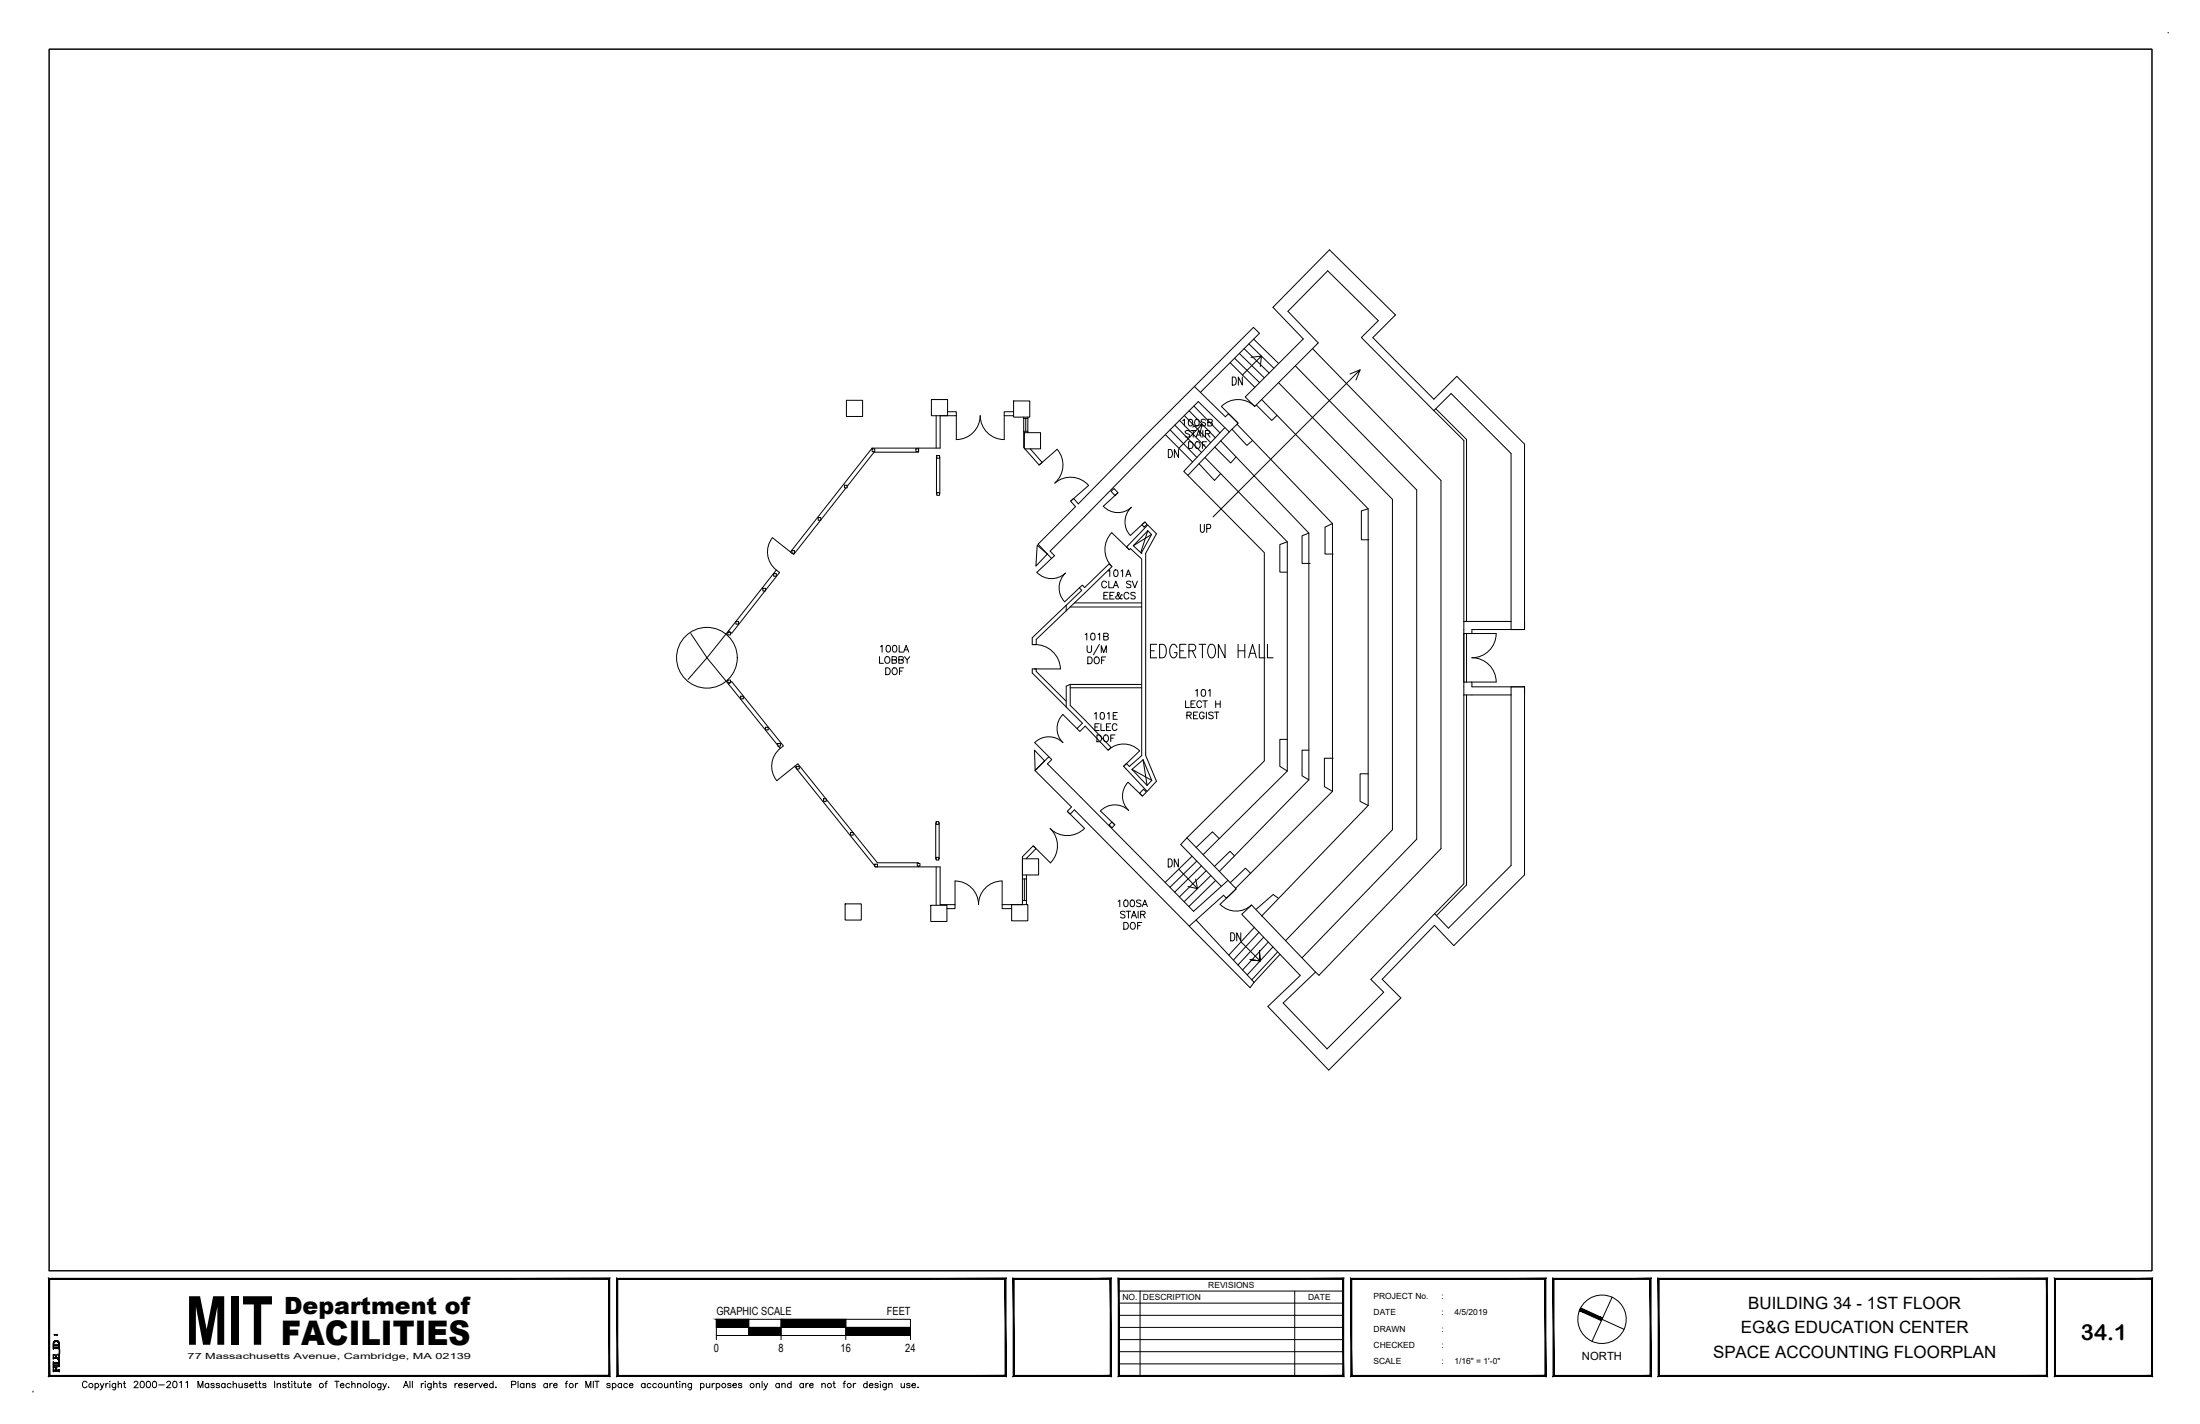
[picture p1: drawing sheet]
<svg xmlns="http://www.w3.org/2000/svg" width="432mm" height="279mm" viewBox="0 0 432 279" stroke-linecap="round" stroke-linejoin="round" font-family="sans-serif">
<!-- layer: A-MISC -->
<g fill="none" stroke="#000" stroke-width=".2">
<path d="M234.3 79.7l5.2 5.2M234.4 75.8l11.6-11.6 1.2 1.2-11.6 11.6M241.4 71.2l4.9 4.8M242.3 70.3l4.9 4.8M243.2 69.3l5 4.8M244.2 68.4l4.9 4.8M245.1 67.5l4.9 4.8M246.1 66.5l4.9 4.8M246.6 79.5l3 3 1-1M247.4 71.9l.2-2-3.7 3.7M247.6 69.9l-2.1 .2M247.6 78.4l20.9 21.4v58.2l-20.9 21.7"/>
<path d="M250.9 75.1l22.4 22.9v64.8l-21 21.8M254.2 71.8l23.9 24.3v68.5l-22.5 23.3M257.6 68.4l25.2 25.9v72.2l-23.9 24.9-.7-.7M266.1 74.6l.8-2-28.8 28.8M266.9 72.6l-1.9 .8M228.7 85.3l5.4 5.3M229.7 84.3l5.2 5.5M230.6 83.4l5.2 5.4M231.5 82.5l5.2 5.3M232.4 81.5l5.2 5.4M233.1 93.3l15.1 15.1v40.9l-15.2 15.1M233.4 80.6l5.1 5.3"/>
<path d="M234.1 83.8l1.9-.6-4.6 4.8M235.3 91l3.1 3.3 1.2-1.3M236 83.2l-.5 1.9M236.5 89.8l16.2 16.5v45l-16.6 16.4M238.4 87.7l3.1 3.1 1.1-1.1M239.6 86.5l17.3 18.1v48.4l-17.6 18M240.4 83.9l-8.1 8.6 .8 .8 8.2-8.6M241.8 84.2l2.9 3.2 1.1-.9M242.8 83.2l18.7 19.5v52.6l-19 19M268.5 99.8l-1.3 .4v5.7h1.5M281.4 80.5l5.9 5.9v35.5M281.8 80.2l6 6v35.7"/>
<path d="M225.3 104.2l-1.4 4.2M226 104.9l-3.6 2.2M252.7 106.3l-1.5 .5v5.5h1.5M256.9 104.6l-1.3 .5v5.4h1.5M261.5 102.7l-1.4 .7v5.3h1.6M287.3 124.3v9.5M287.3 136.3v37.1l-5.7 5.8M287.8 124.3v9.5M287.8 136.3v37.3l-5.9 6.1M222.2 151l3.9 2.1M224.4 149.1l.7 5M252.7 145.1h-1.5v5.3l1.5 .9"/>
<path d="M256.9 147.2h-1.3v5l1.3 .8M261.7 148.8h-1.8v5.5l1.6 1M268.5 151.8h-1.6v5.4l1.6 .8M231.4 170.5l3.6 3.9-1.8-.5M234.7 172.5l.3 1.9M234.9 168.9l-5.3 5.2M235.8 169.9l-5.2 5.1M236.7 170.9l-5.2 5.1M237.7 171.8l-5.3 5.1M238.6 172.8l-5.3 5.1M239.3 164.5l-1.3-1.3-3.2 3.1M241 172.7l-8-8.3-1.3 1.3 8 8.2"/>
<path d="M242.3 167.9l-.9-.9-3 3M245.4 171.3l-1-1-2.9 2.9M250.8 176.2l-.9-.7-3.3 2.9M234.8 180.5l11.3 12.2-.7 1.1-12-12M243.6 184.8l3.7 3.7-.1-1.9 .1 1.9M247.1 182.9l-5 5.5M247.3 188.5l-1.9-.2 1.9 .2M248 183.9l-5 5.4M248.9 184.8l-5 5.5M249.8 185.8l-5 5.5M250.8 186.8l-5.1 5.4M251.2 187.2l-5.1 5.6"/>
</g>
<!-- layer: A-TEXT -->
<g fill="none" stroke="#000" stroke-width=".2">
<path d="M225.8 127.7h.8M227 126.4h-1.2v2.7h1.2M227.6 126.4h.7a1.62 1.62 0 0 1 .4 2.3l-.4 .4h-.7zM231 127.1a.67 .67 0 0 0-.7-.7 .67 .67 0 0 0-.6 .7 1.75 1.75 0 0 0 .4 2 .78 .78 0 0 0 .9-1h-.5M231.6 127.7h.7M232.8 126.4h-1.2v2.7h1.2M233.4 127.7h.8a.65 .65 0 0 0 .5-.6 .65 .65 0 0 0-.5-.7h-.8v2.7M234 127.7l.7 1.4M235.3 126.4h1.4M236 126.4v2.7M237.4 126.5l.2-.1a1.16 1.16 0 0 1 1 1.7l-.1 .3a.66 .66 0 0 1-1.1 .5 1.97 1.97 0 0 1 0-2.4zM240.4 126.4v2.7l-1.3-2.7v2.7"/>
<path d="M243 127.7h1.3M243 126.4v2.7M244.3 126.4v2.7M245.1 129.1l.7-2.7 .8 2.7M245.4 128.2h.9M247.2 126.4v2.7h1.1M248.8 126.4v2.7h1.1"/>
</g>
<!-- layer: A-WALL -->
<path d="M183.9 89.7v7.2M184.4 89.7v7.2M209.3 118.8l-6.7 6.3v1.4h.8v-1l5.9-5.7M210.1 119.1h14M210.9 118.3h13.2M209.3 137.6l-5.9-5.9v-.5h-.8v.9l6.7 6.6M210.1 135h14M210.1 134.3h14M183.7 161.5v7M184.3 161.5v7" fill="none" stroke="#000" stroke-width=".2"/>
<!-- layer: A-WALL-CORE -->
<g fill="none" stroke="#000" stroke-width=".2">
<path d="M166.1 78.5h3.2v3.2h-3.2zM182.8 78.4h3.2v3.2h-3.2zM198.9 78.7h3.2v3.1h-3.2zM165.7 95.2h.6v.5h-.6zM166 95.7l-4.9 6.3M166.3 95.4l5.2-6.7h8.8v-.8h-9.1l-16.1 20.4 .3 .2M171.2 88.1h.5v.5h-.5zM179.8 88.1h.5v.5h-.5zM183.7 81.6v6.3M183.9 96.7h.5v.5h-.5zM183.9 89.4h.5v.5h-.5zM186 80.8h1.7v.8h-3.2v6.3h-4.2"/>
<path d="M198.9 80.8h-1.8v.8h1.8M200.9 81.8v6l.2 .1M201.1 84.9h3.1v3.2h-3.1zM201.2 88.1l2.8 3.1 .5-.5-2.3-2.6M201.7 81.8v3.1M210.1 98.3l.6-.5 .9 1.1 22.8-23.1 6.1 6 .6-.6 1.9 1.8-1.7 1.7-6.1-5.9-29.1 29.3 .9 .9-.6 .6-2.7-2.8 7.4-7.4zM218.1 96.4l.6-.5 .7 .8-.6 .5zM149.7 115.4h.6v.6h-.6zM150.1 116l-6.5 8.3-.2-.2M150.3 115.8l2.7-3.5-.6-.5-9.4 12 .3 .3M151.8 112.5h.6v.6h-.6zM155.4 108h.5v.6h-.5z"/>
<path d="M160.6 101.6h.5v.5h-.5zM161.1 102.1l-5.3 6.7-.3-.2M203.6 107l2 1.7-2.3 2.4zM211.9 115.4l.5-.6 .5 .5 4.8-4.7 .5 .6-8.9 8.6v-1l3-3zM224.1 102.9l.6-.5 .4 .5-.5 .5zM225.3 103l1.7 1.7-2.1 3.9v39.6l2.1 5.1-1.9 2-4.6-4.9 .6-.6 .6 .6 2.4-2.1v-38.6l-2.2-2.1-.2 .3-.6-.6zM225.3 104.1l.7 .8-1.9 3.5v.2l-1.7-1.5zM142.8 133.4h.6v.6h-.6zM142.8 124.1h.6v.5h-.6zM143.3 134l-.3 .2 9.6 12M143.4 133.9l.2-.2 10.2 12.7-.7 .4-.3-.4M144.4 121.9h.6v.6h-.6z"/>
<path d="M145.4 136.6h.5v.5h-.5zM209.3 134.6l.8-.3v4.1l8 8.3-.6 .5-4.5-4.7-1.1 1-.5-.5 1-1.1-3.1-3.2zM296.6 121.9v-32.9l-11.8-11.8-3.4 3.4-14.2-14.4 3.3-3.3-9.9-9.8-7.8 8 5.9 6.2-12.4 12.4-1.9-1.8 11.4-11.4-6-6.2 11.1-11.3 13 12.8-4.5 4.4 12 12.1 4.5-4.5 13.3 13.3v36.4M296.6 121.9v1.6h2.6M296.6 121.9h-9.3v2.4h1.6v-.8h10.3M299.2 134.8v36.9l-13.9 13.8-3.7-3.9-10.3 10.5 3.6 3.7-14.1 14.2-12-12.5 6.4-6.1-11.5-12 2-1.8 12.5 13.1-6.3 6.1 8.6 9 11.1-11.1-2.5-2.5 12.5-12.9 2.7 2.8 12.3-12.3v-33.5M299.2 134.8h-2.6v1.5M299.2 134.8h-10.3v-1h-1.6v2.5h9.3M150.3 142.7h.5v.5h-.5zM152.6 145.9h.6v.5h-.6zM156.4 150.8l-.4-.4 .6-.5 5.5 6.8M156.4 150.4h.5v.5h-.5z"/>
<path d="M156.4 150.9l15.3 19M161.6 156.7h.6v.5h-.6zM162.2 156.8l5.2 6.5M203 147.2l2 2.1-1.8 1.9zM203.2 151.2l2.7-2.7 .5 .5-.8 .9 28.7 28.9 6.7-6.1 1.6 1.7-1.9 1.8-.6-.5-6.7 6-22.5-22.8-.8 .8-.6-.5 .8-.9zM222.2 151l2.2-1.9 1.7 4-1 1zM224.4 154.8l.6 .6-.8 .8-.5-.5zM165.9 177.3h3.2v3.2h-3.2zM166.9 163.3h.6v.6h-.6zM167.5 163.4l4.7 5.9h8.1v.1M171.7 169.6h.5v.5h-.5zM180 169.4h.6v.5h-.6z"/>
<path d="M180.3 169.9v.2h-8.5M180.3 170.1h4.2v7.4h2.9v.8h-1.5M182.7 177.6h3.2v3.2h-3.2zM183.7 168.2h.6v.6h-.6zM183.7 161.2h.6v.5h-.6zM183.7 170.1v7.5M198.6 177.5h3.1v3.2h-3.1zM200.7 168.5h3.1v3.2h-3.1zM201.5 168.5l1.8-2-.5-.5-2.1 2.1v9.4h-4v.8h1.9M201.5 171.7v5.8M218.2 161.3l.6 .5-.5 .6-.6-.5z"/>
</g>
<!-- layer: A-GLAZ -->
<path d="M200.9 82.1h.8M200.9 84.6h.8M201.3 82.1v2.5M200.7 172.5h.8M200.7 176.7h.8M201.1 172.5v4.2" fill="none" stroke="#000" stroke-width=".2"/>
<!-- layer: A-DOOR -->
<g fill="none" stroke="#000" stroke-width=".2">
<path d="M246.3 79.7a4.6 4.6 0 0 0-6.6 0l3.3 3.3M187.7 81.6v4.6a4.7 4.7 0 0 0 4.7-4.6 4.7 4.7 0 0 0 4.7 4.6v-4.6M207 94.8a4.7 4.7 0 0 1 6.7 .4M207.5 88.1a4.7 4.7 0 0 1-.5 6.7M207.5 88.2l-3.5 3M213.7 95.2l-3.6 3.1M219.4 96.7l-2.9 2.6a3.9 3.9 0 0 0 5.6 .2M222.1 99.5a3.9 3.9 0 0 0-.3 5.6M155.1 108.3l-3.5-2.8a4.5 4.5 0 0 0 .8 6.3M203.5 112.3a4 4 0 0 0 5.6 .1M206.4 109.6l-2.9 2.7M209.1 112.5a4 4 0 0 0-.1 5.6"/>
<path d="M211.9 115.4l-2.9 2.7M221.6 107.8l-3.4-3.3a4.8 4.8 0 0 0 0 6.7M224.7 102.4l-2.8 2.7M135.6 124.3l3.2 4.8-3.7 4.2M143 123.8l-4.2 5.3 4.2 5.1M203 126.5a5 5 0 0 1 5.1 4.7h-5.1M288.9 124.3h4.8a4.7 4.7 0 0 1-4.8 4.7 4.8 4.8 0 0 1 4.8 4.8h-4.8M153.1 146.8a4.5 4.5 0 0 0-.6 6.4l3.5-2.8M203.1 145.7l2.8 2.8M209.5 159.2l3.4 3.3a4.8 4.8 0 0 1-6.8 .1 4.7 4.7 0 0 1 .1 6.7l-3.4-3.3M211.4 143l-2.8-2.8a3.9 3.9 0 0 0 0 5.5 3.9 3.9 0 0 0-5.5 0M217.5 147.2a4.4 4.4 0 0 1 6.2 .1l-3.2 3.1"/>
<path d="M224.2 156.2l-2.8-2.7a3.9 3.9 0 0 0 .1 5.5 3.9 3.9 0 0 0-5.5 .1l2.8 2.7M196.7 172.9a4.6 4.6 0 0 0-4.6 4.6 4.6 4.6 0 0 0-4.7-4.6v4.6M196.7 172.9v4.6M242.6 174.4l-3.1 3a4.4 4.4 0 0 0 6.1 .2"/>
<circle cx="138.8" cy="129.1" r="6"/>
</g>
<!-- layer: A-AREA-FICM$TXT -->
<g fill="none" stroke="#000" stroke-width=".2">
<path d="M232.1 82.5l.4-.2v1.3M233.4 82.3a.41 .41 0 0 1 .6 .2l.1 .3a.57 .57 0 0 1-.5 .8 .85 .85 0 0 1-.2-1.3zM233.5 84.7l-.3-.2-.6 .2 .1 .3 .7 .2 .1 .2v.2l-.3 .2-.6-.2M233.8 84.5h.8M234.2 84.5v1.3M234.7 82.3a.43 .43 0 0 1 .6 .2l.1 .3a.57 .57 0 0 1-.5 .8 .83 .83 0 0 1-.2-1.3zM234.7 86.9l.1-.2a.62 .62 0 0 1 .8 .6 .62 .62 0 0 1-.8 .6l-.3-.4zM234.8 85.8l.5-1.3 .5 1.3M234.9 85.4h.7M236 87.3h.5M236.1 84.5v1.3M236.6 85.1l.8-.1 .1-.1-.1-.3-.8-.1v1.3"/>
<path d="M236.6 82.5l-.3-.2-.6 .2 .2 .3 .7 .3v.3l-.3 .2-.6-.2M236.8 86.7h-.8v1.3M237 85.1l.5 .7M237.1 82.9l.7-.1 .1-.3-.3-.2h-.5v1.3l.8-.1v-.4l-.3-.2M216.7 116.9h.5M217.2 114.3a.49 .49 0 0 0-.6-.3 .49 .49 0 0 0-.4 .5v.3a.49 .49 0 0 0 .4 .5 .49 .49 0 0 0 .6-.3M217.5 116.2h-.8v1.3h.8M217.5 112l.3-.2v1.3M217.6 114v1.3h.8M217.8 116.9h.5M218.5 115.3l.5-1.3 .5 1.3M218.7 116.2h-.9v1.3h.9"/>
<path d="M218.7 114.9h.6M218.8 111.9l.3-.1a.71 .71 0 0 1 .4 .7 .71 .71 0 0 1-.6 .6 .87 .87 0 0 1-.1-1.2zM220 112l.3-.2v1.3M220.2 116.8v-.1a1.37 1.37 0 0 1-1 .8l-.2-.3 .6-.5 .1-.3-.2-.2-.2 .2 .1 .3 .5 .8h.3v-.1M221 113.1l.5-1.3 .5 1.3M221.2 112.7h.6M221.6 116.5a.49 .49 0 0 0-.6-.3 .49 .49 0 0 0-.4 .5v.3a.49 .49 0 0 0 .4 .5 .49 .49 0 0 0 .6-.3M222 114.2l-.3-.2-.6 .2 .1 .3 .7 .3 .1 .3-.3 .2-.6-.2M222.2 114l.5 1.3 .5-1.3M222.8 116.4l-.3-.2-.6 .2 .2 .3 .7 .3-.1 .5h-.4l-.4-.2M172.6 128.8v1.3h.8M172.8 126.9l.3-.3v1.3"/>
<path d="M173.8 129l.1-.1a.62 .62 0 0 1 .8 .6 .62 .62 0 0 1-.8 .6l-.3-.4zM173.8 131h.5a.71 .71 0 0 1 .4 .7 .71 .71 0 0 1-.4 .7h-.5zM174.1 126.7a.43 .43 0 0 1 .6 .2l.1 .3a.56 .56 0 0 1-.5 .7 .83 .83 0 0 1-.2-1.2zM175.1 129.5l.7-.1 .2-.2-.1-.2-.8-.2v1.3l.8-.1 .1-.3-.3-.2M175.2 131.2l.1-.1a.62 .62 0 0 1 .8 .6 .62 .62 0 0 1-.8 .6l-.2-.4zM175.3 126.7a.43 .43 0 0 1 .7 .2v.3a.56 .56 0 0 1-.5 .7 .83 .83 0 0 1-.2-1.2zM176.4 129.5l.8-.1 .1-.2-.1-.2-.8-.2v1.3l.8-.1 .1-.3-.3-.2M176.5 126.6v1.3h.7M176.5 131.7h.6M177.4 127.9l.5-1.3 .5 1.3M177.4 131h-.9v1.4M177.5 128.8l.5 .7v.6"/>
<path d="M177.5 127.5h.7M178.6 128.8l-.6 .7M213 124.5l.3-.3v1.4M213.4 126.7v.9l.4 .4 .4-.2v-1.1M213.5 128.9a.72 .72 0 0 1 .8 .4 .72 .72 0 0 1-.2 .9h-.6zM214.2 124.3a.43 .43 0 0 1 .7 .2v.3a.57 .57 0 0 1-.5 .8 .85 .85 0 0 1-.2-1.3zM214.9 129.1l.1-.1a.62 .62 0 0 1 .8 .6 .62 .62 0 0 1-.8 .6l-.3-.5zM215.5 124.5l.3-.3v1.4M215.8 126.4l-1.2 2.1M216.1 139.9a.43 .43 0 0 1 .6 .2l.1 .3a.57 .57 0 0 1-.5 .7 .9 .9 0 0 1-.2-1.2zM216.1 128v-1.3l.5 1.3 .5-1.3v1.3M216.2 129.5h.5"/>
<path d="M216.6 124.9l.8-.1 .1-.2v-.2l-.9-.2v1.4l.9-.2v-.3l-.3-.2M217 128.9h-.8v1.3M219.3 139.8h-.8v1.3h.8M232.7 137.5v1.3h.7M233.8 138.1h.5M234.6 137.5h-.8v1.3h.8M234.7 135.5l.3-.2v1.3M235.1 139.7h-.8v1.3h.8M235.8 137.8a.48 .48 0 0 0-.5-.3 .48 .48 0 0 0-.4 .5v.3a.48 .48 0 0 0 .4 .5 .48 .48 0 0 0 .5-.3M235.9 135.4a.43 .43 0 0 1 .7 .1v.4a.57 .57 0 0 1-.5 .7 .85 .85 0 0 1-.2-1.2zM236.1 137.5h.9M236.5 137.5v1.3"/>
<path d="M236.8 139.7v1.3M237.2 135.5l.3-.2v1.3M238.1 139.9l-.3-.2-.6 .2 .2 .3 .7 .4v.2l-.3 .2-.6-.2M238.4 139.7h.8M238.6 138.1h.9M238.6 137.5v1.3M238.8 139.7v1.3M239.5 137.5v1.3M214.8 140.1l.4-.3v1.3M214.9 142.6h.5M215.3 144.2h.4a.71 .71 0 0 1 .5 .7 .71 .71 0 0 1-.5 .6h-.4zM215.7 142h-.8v1.3h.8"/>
<path d="M216.1 142v1.3h.7M216.7 144.4l.1-.1a.62 .62 0 0 1 .8 .6 .62 .62 0 0 1-.8 .6l-.2-.5zM217.2 142.6h.5M217.4 140.1l.3-.3v1.3M218 142h-.8v1.3h.8M218 144.8h.5M218.5 140.4h.5M218.8 144.2h-.8v1.3M219.2 142.3a.48 .48 0 0 0-.5-.3 .48 .48 0 0 0-.4 .5v.3a.48 .48 0 0 0 .4 .5 .48 .48 0 0 0 .5-.3M233 140.3h.7l.1-.2v-.3l-.8-.1v1.3M233.4 140.3l.4 .7M234.3 140.3h.5"/>
<path d="M236.3 140a.53 .53 0 0 0-.7-.2 .53 .53 0 0 0-.2 .7 .47 .47 0 0 0 .5 .5 .47 .47 0 0 0 .4-.5h-.3M219.5 176.8l.3-.2v1.3M220.7 176.6a.41 .41 0 0 1 .7 .2v.4a.57 .57 0 0 1-.4 .7h-.1a.84 .84 0 0 1-.2-1.3zM220.8 179l-.3-.2-.6 .2 .1 .3 .7 .2 .1 .2v.2l-.3 .2-.6-.2M221 178.8h.9M221.5 178.8v1.3M222 176.6a.43 .43 0 0 1 .6 .2l.1 .4a.57 .57 0 0 1-.4 .7h-.1a.83 .83 0 0 1-.2-1.3zM222.2 179.7h.7M223.4 178.8v1.3M223.9 179.4h.7l.2-.2-.1-.3-.8-.1v1.3M223.9 176.8l-.3-.2-.5 .2 .1 .3 .7 .4v.2l-.3 .2-.5-.2M224.2 177.9l.5-1.3 .5 1.3"/>
<path d="M224.3 179.4l.5 .7M224.4 177.5h.6M220.6 181h.4a.71 .71 0 0 1 .5 .7 .71 .71 0 0 1-.5 .6h-.4zM222 181.2l.1-.1a.62 .62 0 0 1 .8 .6 .62 .62 0 0 1-.8 .6l-.3-.5zM222.1 180.1l.5-1.3 .5 1.3M223.3 181.6h.5M224.1 181h-.8v1.3"/>
</g>
<!-- layer: A-SHBD -->
<g fill="none" stroke="#000" stroke-width=".2">
<path d="M9.6 9.6h412.8v239.7h-412.8zM425.5 6.5h.1M219.7 253.3h43.9M219.7 255.7h43.9M219.7 258.1h43.9M223.8 253.3v16.7M254.1 253.3v16.7M310.1 256.9l8.7 3.9M316.4 254.5l-3.9 8.7M6.5 273.1h.1M10.4 268.2v1l.1-.2 1.1 .1M10.4 268.2h.3l-.2 .2v.4"/>
<path d="M10.4 267.7v.5l.1-.1M10.4 265.8h.3l-.2 .1v.5h.5M10.4 265.8v.9l.1-.2h1M10.4 264.3v.4l.1-.1M10.4 267.7h.1M10.4 264.3h.1M10.5 268.2v.9M10.5 267.7v.1h1.1M10.5 267.8v.3M10.5 267.2v.4M10.5 265.8v.8M10.5 264.3v.1h1"/>
<path d="M10.5 264.3v.4M10.5 263.5v.6M10.5 267.3v.2M10.5 264.4v.2M10.5 264.6h1M10.5 267.9h1.1M10.5 264.5h1.1M10.5 268.4v-.2v.8M10.5 268.9h1M10.5 268.9h1.1zM10.5 268.8h.5M10.5 267.5h1z"/>
<path d="M10.5 267.5h1M10.5 267.4h1M10.5 266.5h1zM10.5 266.4h1zM10.5 266v-.2v.7M10.5 263.4v.7M10.5 267.5h.1M10.5 266.4h1M10.5 268.2v.1zM10.5 263.3v.3M10.5 263.9v.2M10.5 263.9h1"/>
<path d="M10.6 267.9l-.1 .1M10.6 268h.9M10.6 267.3l-.1 .2M10.6 264h.9zM10.6 264h.9M10.6 263.9h.9M10.6 263.3v.2M10.6 263.5l-.1 .4M10.6 265.8l-.1 .1M10.6 264.4h.9M10.6 264.6h-.1M10.6 268.2h.1"/>
<path d="M10.6 265.8h.1M10.6 263.2v.3M10.6 263.2l-.2 1 .2-.1h1M10.6 263.4v-.2h.9v.2M10.6 263.3h.1M10.6 263.2h.3M10.6 263.4v.1M10.6 263.3h.2M10.6 263.2h.8M10.6 261.9h.2M10.7 263.3l-.1 .1M10.7 263.2h.7"/>
<path d="M10.7 261.9h.1M10.7 261.8h.1zM10.7 262h.1zM10.7 263.1l-.1 .1M10.7 263.1h.7M10.7 265.8h-.1M10.7 263.3a.52 .52 0 0 1 .7 0 .52 .52 0 0 1 .1 .6M10.7 263.3h.1M10.8 263.1h.5M10.9 263.1h.4M10.9 268.4h.2M10.9 265.9h.2"/>
<path d="M10.9 263h.3M10.9 263l.4 .1M10.9 263l-.2 .1M10.9 268.4h-.1h.4l-.2 .1v.3M10.9 268.4l.1 .4M10.9 265.9l.1 .5M10.9 265.9h-.1h.4l-.2 .1v.4M11 268.4h.1M11 265.9h.1M11 266h.1M11 268.5v.3M11 266v.4"/>
<path d="M11 268.8h.5l.1-.1v.5v-.1M11 266.4l.5-.1v-.5l-.2-.1 .3 .1v.9l-.1-.2M11.1 261.9h.2M11.1 262h.2h-.2M11.1 261.8h.1h-.1M11.2 263.2h.3l-.2 .1M11.3 263.1h.1M11.3 263.3h.2h-.1M11.3 263.1h-.6h.7M11.3 266.7l.2 .1M11.4 263.1l.2 .4v.7v-.1M11.4 265.7l.1 .1v.1"/>
<path d="M11.4 266.8h.1M11.5 267.3v-.4l-.2-.2 .3 .1v.8M11.5 267.3h-1l-.1-.1v.4M11.5 263.3h-.1M11.5 266.8h.1M11.5 265.8h.1M11.5 268l-1 .1M11.5 267.5h-.9l-.2 .1M11.5 267.5l.1 .1M11.5 266.8v.1M11.5 264.6h-1M11.5 263.2v.3"/>
<path d="M11.5 267.3h.1M11.5 266.9v-.1v.7M11.5 267.3v.2M11.5 266.3v.2zM11.5 263.3v.2M11.5 268h.1M11.5 266.3v.2M11.5 263.8v.3v-.2M11.5 263.3v.3M11.6 269h-1.1h1.1M11.6 268.8v.2M11.6 267.8v.2"/>
<path d="M11.6 267.5v-.7v.8M11.6 266.5v-.7v.8M11.6 264.4v-.1v.4l-.1-.1M11.6 264.4h-.1M11.6 264.4v.2M11.6 267.8l-.1 .1M11.6 263.4v.7M11.6 268.8v.3M11.6 267.7v.5l-.1-.2M11.6 267.7v.1M11.6 267.8v.3M11.6 264.3v.4"/>
<path d="M11.6 263.5v.6M11.6 264.8l.1 .8zM11.7 264.8v.8zM17.1 271.3a.46 .46 0 0 0-.6-.3 .46 .46 0 0 0-.3 .5 .53 .53 0 0 0 .1 .7 .53 .53 0 0 0 .7-.1l.1-.1M18.7 271.6a.4 .4 0 0 1 .6 0 .4 .4 0 0 1 0 .6 .4 .4 0 0 1-.6-.1M18.7 271.4v1.3M19.7 271.4l.3 .9 .4-.9M20 272.3l-.1 .2-.3 .2M20.8 271.4v.9M21.2 271.4l-.3 .1-.1 .3M21.6 271v.1zM21.6 271.5v.8"/>
<path d="M22.7 271.4l-.1 1.2-.1 .1-.3-.1M22.7 271.6a.4 .4 0 0 0-.6 0 .4 .4 0 0 0 0 .6 .4 .4 0 0 0 .6-.1M23.2 271.7l.3-.3 .3 .1v.8M23.2 271v1.3M24.2 271.4h.4M24.4 271v1l.3 .3M26.3 271.3l.2-.2 .3-.1 .3 .4-.8 .9h.8M27.7 271.1a.41 .41 0 0 1 .6 .2v.3a.57 .57 0 0 1-.3 .7h-.2a.83 .83 0 0 1-.1-1.2zM28.9 271.1a.41 .41 0 0 1 .6 .2v.3a.57 .57 0 0 1-.3 .7h-.1a.83 .83 0 0 1-.2-1.2zM30.1 271.1a.39 .39 0 0 1 .6 .2v.3a.57 .57 0 0 1-.3 .7h-.1a.8 .8 0 0 1-.2-1.2zM31.2 271.7h1.1M32.7 271.3l.2-.2 .3-.1 .3 .4-.8 .9h.8"/>
<path d="M34.1 271.1a.41 .41 0 0 1 .6 .2v.3a.56 .56 0 0 1-.3 .7l-.5-.3v-.4zM35.3 271.3l.3-.3v1.3M36.5 271.3l.3-.3v1.3M38.9 272.3v-1.3l.4 1.3 .5-1.3v1.3M41 271.6a.4 .4 0 0 0-.6 0 .4 .4 0 0 0 0 .6 .4 .4 0 0 0 .6-.1M41 271.4v.9M42.1 271.6l-.3-.2-.3 .1v.2l.5 .2 .1 .2-.3 .2-.4-.2M43.1 271.6l-.3-.2-.3 .1v.2l.5 .2 .1 .2-.3 .2-.4-.2M44.2 271.6a.4 .4 0 0 0-.6 0 .4 .4 0 0 0 0 .6 .4 .4 0 0 0 .6-.1M44.2 271.4v.9M45.3 271.6a.41 .41 0 0 0-.6 0 .41 .41 0 0 0 0 .6 .41 .41 0 0 0 .6-.1M45.8 271.7l.3-.3 .2 .1 .1 .8"/>
<path d="M45.8 271v1.3M46.9 271.4l.1 .8 .3 .1 .3-.3M47.6 271.4v.9M48.7 271.6l-.3-.2-.4 .1v.2l.6 .2 .1 .2-.3 .2-.4-.2M49 271.8h.7a.41 .41 0 0 0-.6-.3 .41 .41 0 0 0 .1 .7l.3 .1 .2-.2M50 271.4h.5M50.2 271v1l.3 .3M50.8 271.4h.4M50.9 271v1l.1 .2 .3 .1M52.2 271.6l-.2-.2-.4 .1v.2l.5 .2 .1 .2-.2 .2-.4-.2M53.9 271v1.3M54.4 271.7l.3-.3 .3 .1 .1 .8"/>
<path d="M54.4 271.4v.9M56.1 271.6l-.2-.2-.4 .1v.2l.6 .2v.2l-.2 .2-.4-.2M56.4 271.4h.5M56.6 271v1l.3 .3M57.3 271v.1zM57.3 271.5v.8M57.7 271.4h.4M57.8 271v1l.3 .3M58.5 271.4l.1 .8 .3 .1 .3-.3M59.2 271.4v.9M59.5 271.4h.5M59.7 271v1l.1 .2 .2 .1"/>
<path d="M60.3 271.8h.7a.4 .4 0 0 0-.4-.3 .4 .4 0 0 0-.4 .4 .4 .4 0 0 0 .4 .4l.4-.2M63.8 271.4h.4M64.3 271l-.3 .1v1.2M65.7 271h.8M66.1 271v1.3M66.8 271.8h.7a.41 .41 0 0 0-.6-.3 .41 .41 0 0 0 .1 .7l.3 .1 .2-.2M68.6 271.6a.41 .41 0 0 0-.6 0 .41 .41 0 0 0 0 .6 .41 .41 0 0 0 .6-.1M69 271.7l.3-.3 .3 .1 .1 .8M69 271v1.3M70.2 271.7l.3-.3 .3 .1v.8M70.2 271.4v.9M72.5 271v1.3"/>
<path d="M74.8 271.4l-.1 1.2-.2 .1-.3-.1M74.8 271.6a.4 .4 0 0 0-.6 0 .4 .4 0 0 0 0 .6 .4 .4 0 0 0 .6-.1M75.1 271.4l.4 .9 .4-.9M75.5 272.3l-.1 .2-.3 .2M76.3 272.2v.1zM79.2 272.3l.5-1.3 .5 1.3M79.4 271.9h.6M80.5 271v1.3M80.9 271v1.3M82.7 271.4v.9M83.2 271.4l-.3 .1-.2 .3M83.5 271v.1z"/>
<path d="M83.5 271.5v.8M84.6 271.4v1.2l-.2 .1-.3-.1M84.6 271.6a.41 .41 0 0 0-.6 0 .41 .41 0 0 0 0 .6 .41 .41 0 0 0 .6-.1M85.1 271.7l.3-.3 .3 .1 .1 .8M85.1 271v1.3M86.1 271.4h.5M86.3 271v1l.3 .3M87.6 271.6l-.3-.2-.3 .1v.2l.5 .2 .1 .2-.3 .2-.4-.2M89.3 271.4v.9M89.8 271.4l-.3 .1-.2 .3M90 271.8h.7a.4 .4 0 0 0-.4-.3 .4 .4 0 0 0-.4 .4 .4 .4 0 0 0 .4 .4l.4-.2M91.8 271.6l-.3-.2-.3 .1v.2l.5 .2 .1 .2-.3 .2-.4-.2"/>
<path d="M92.1 271.8h.8a.4 .4 0 0 0-.5-.3 .4 .4 0 0 0-.3 .4 .4 .4 0 0 0 .3 .4l.5-.2M93.3 271.4v.9M93.8 271.4l-.3 .1-.2 .3M94 271.4l.3 .9 .4-.9M95 271.8h.7a.4 .4 0 0 0-.5-.3 .4 .4 0 0 0-.2 .6 .4 .4 0 0 0 .6 .1l.1-.1M96.8 271.6a.4 .4 0 0 0-.6 0 .4 .4 0 0 0 0 .6 .4 .4 0 0 0 .6-.1M96.8 271v1.3M97.3 272.2v.1zM100.4 271.7l.7-.1 .1-.5-.8-.1v1.3M101.7 271v1.3M102.8 271.6a.41 .41 0 0 0-.6 0 .41 .41 0 0 0 0 .6 .41 .41 0 0 0 .6-.1M102.8 271.4v.9"/>
<path d="M103.3 271.7l.3-.3 .3 .1 .1 .8M103.3 271.4v.9M105.1 271.6l-.3-.2-.3 .1v.2l.5 .2 .1 .2-.3 .2-.4-.2M107.4 271.6a.4 .4 0 0 0-.6 0 .4 .4 0 0 0 0 .6 .4 .4 0 0 0 .6-.1M107.4 271.4v.9M107.9 271.4v.9M108.4 271.4l-.3 .1-.2 .3M108.6 271.8h.8a.4 .4 0 0 0-.5-.3 .4 .4 0 0 0-.3 .4 .4 .4 0 0 0 .3 .4l.5-.2M110.9 271.4h.5M111.4 271l-.2 .1-.1 .2v1M112.9 271.4v.9M113.4 271.4l-.3 .1-.2 .3"/>
<path d="M115 272.3v-1.3l.5 1.3 .5-1.3v1.3M116.5 271v1.3M116.7 271h.9M117.2 271v1.3M119.8 271.6l-.3-.2-.3 .1v.2l.5 .2 .1 .2-.3 .2-.4-.2M120.2 271.6a.4 .4 0 0 1 .6 0 .4 .4 0 0 1 0 .6 .4 .4 0 0 1-.6-.1M120.2 271.4v1.3M122 271.6a.4 .4 0 0 0-.6 0 .4 .4 0 0 0 0 .6 .4 .4 0 0 0 .6-.1M122 271.4v.9M123.2 271.6a.41 .41 0 0 0-.6 0 .41 .41 0 0 0 0 .6 .41 .41 0 0 0 .6-.1M123.5 271.8h.7a.41 .41 0 0 0-.6-.3 .41 .41 0 0 0 .1 .7l.3 .1 .2-.2M126.6 271.6a.41 .41 0 0 0-.6 0 .41 .41 0 0 0 0 .6 .41 .41 0 0 0 .6-.1"/>
<path d="M126.6 271.4v.9M127.8 271.6a.4 .4 0 0 0-.6 0 .4 .4 0 0 0 0 .6 .4 .4 0 0 0 .6-.1M128.8 271.6a.4 .4 0 0 0-.6 0 .4 .4 0 0 0 0 .6 .4 .4 0 0 0 .6-.1M130.4 271.4l.1 .8 .3 .1 .3-.3M131.1 271.4v.9M131.6 271.7l.3-.3 .3 .1v.8M131.6 271.4v.9M132.6 271.4h.4M132.8 271v1l.3 .3M133.4 271v.1zM133.4 271.5v.8M133.9 271.7l.3-.3 .3 .1 .1 .8"/>
<path d="M133.9 271.4v.9M135.7 271.4v1.2l-.2 .1-.3-.1M135.7 271.6a.4 .4 0 0 0-.6 0 .4 .4 0 0 0 0 .6 .4 .4 0 0 0 .6-.1M137.5 271.6a.4 .4 0 0 1 .6 0 .4 .4 0 0 1 0 .6 .4 .4 0 0 1-.6-.1M137.5 271.4v1.3M138.6 271.4l.1 .8 .3 .1 .3-.3M139.3 271.4v.9M139.8 271.4v.9M140.3 271.4l-.3 .1-.2 .3M140.6 271.6a.4 .4 0 0 1 .6 0 .4 .4 0 0 1 0 .6 .4 .4 0 0 1-.6-.1M140.6 271.4v1.3M143.5 271.6l-.3-.2-.3 .1v.2l.5 .2 .1 .2-.3 .2-.4-.2"/>
<path d="M143.8 271.8h.8a.41 .41 0 0 0-.7-.3 .41 .41 0 0 0 .1 .7l.3 .1 .3-.2M145.6 271.6l-.3-.2-.3 .1v.2l.5 .2 .1 .2-.3 .2-.4-.2M148.4 271.7l.3-.3 .3 .1 .1 .8M148.4 271.4v.9M149.6 271v1.3M149.9 271.4l.4 .9 .4-.9M150.3 272.3l-.1 .2-.3 .2M153 271.6a.4 .4 0 0 0-.6 0 .4 .4 0 0 0 0 .6 .4 .4 0 0 0 .6-.1M153 271.4v.9M153.5 271.7l.2-.3 .4 .1v.8M153.5 271.4v.9M155.3 271.6a.41 .41 0 0 0-.6 0 .41 .41 0 0 0 0 .6 .41 .41 0 0 0 .6-.1"/>
<path d="M155.3 271v1.3M157.7 271.6a.4 .4 0 0 0-.6 0 .4 .4 0 0 0 0 .6 .4 .4 0 0 0 .6-.1M157.7 271.4v.9M158.2 271.4v.9M158.7 271.4l-.4 .1-.1 .3M158.9 271.8h.7a.4 .4 0 0 0-.4-.3 .4 .4 0 0 0-.4 .4 .4 .4 0 0 0 .4 .4l.4-.2M161.3 271.7l.3-.3 .3 .1 .1 .8M161.3 271.4v.9M163.5 271.4h.4M163.7 271v1l.3 .3M165.5 271.4h.4M166 271l-.3 .1v.2v1"/>
<path d="M167.5 271.4v.9M168 271.4l-.3 .1-.2 .3M170.2 271.6a.4 .4 0 0 0-.6 0 .4 .4 0 0 0 0 .6 .4 .4 0 0 0 .6-.1M170.2 271v1.3M170.6 271.8h.8a.4 .4 0 0 0-.6-.3 .4 .4 0 0 0-.2 .6 .4 .4 0 0 0 .6 .1l.2-.1M172.4 271.6l-.3-.2-.3 .1v.2l.5 .2 .1 .2-.3 .2-.4-.2M172.7 271.1h.2zM172.8 271.5v.8M174 271.4l-.1 1.2-.2 .1-.3-.1M174 271.6a.41 .41 0 0 0-.6 0 .41 .41 0 0 0 0 .6 .41 .41 0 0 0 .6-.1M174.4 271.7l.3-.3 .3 .1 .1 .8M174.4 271.4v.9"/>
<path d="M176.9 271.4v.8l.3 .1 .3-.3M177.5 271.4v.9M178.6 271.6l-.2-.2-.4 .1v.2l.6 .2v.2l-.2 .2-.5-.2M179 271.8h.7a.41 .41 0 0 0-.7-.3 .41 .41 0 0 0 .1 .7l.4 .1 .2-.2M180.1 272.2h.1zM219.7 260.4h43.9M219.7 262.8h43.9M219.7 265.2h43.9M219.7 267.6h43.9"/>
<circle cx="314.4" cy="258.9" r="4.8"/>
<circle cx="11.2" cy="261.9" r=".1"/>
<circle cx="17.8" cy="271.9" r=".43"/>
<circle cx="63.1" cy="271.9" r=".43"/>
<circle cx="71.7" cy="271.9" r=".43"/>
<circle cx="73.3" cy="271.9" r=".43"/>
<circle cx="112.1" cy="271.8" r=".42"/>
<circle cx="129.6" cy="271.9" r=".43"/>
<circle cx="142.1" cy="271.8" r=".42"/>
<circle cx="147.6" cy="271.8" r=".42"/>
<circle cx="162.8" cy="271.8" r=".42"/>
<circle cx="166.7" cy="271.8" r=".42"/>
</g>
<g fill="#000" stroke="#000" stroke-width=".2">
<path d="M310 257.2l4.3 1.9 .3-.5zM310.2 256.6l4.4 2-4.6-1.4z"/>
<path d="M9.5 270.1h110.2l-.2-.2zM9.8 269.9h109.7l-110 .2zM9.5 250.8v19.3l.3-.2zM9.5 250.8l.3 .2v18.9zM9.5 250.8l.3 .2 109.9-.2zM9.8 251l109.9-.2-.2 .2zM119.7 250.8l-.2 .2 .2 19.1zM119.5 251l.2 19.1-.2-.2z"/>
<path d="M121.1 270.1h76.4l-.2-.2zM121.3 269.9h76l-76.2 .2zM121.1 250.8v19.3l.2-.2zM121.1 250.8l.2 .2v18.9zM121.1 250.8l.2 .2 76.2-.2zM121.3 251l76.2-.2-.2 .2zM197.5 250.8l-.2 .2 .2 19.1zM197.3 251l.2 19.1-.2-.2z"/>
<path d="M199 269.9l-.1 .2 19-.2zM198.9 270.1l19-.2 .2 .2zM217.9 251v18.9l.2 .2zM218.1 250.8v19.3l-.2-19.1zM199 251h18.9l.2-.2zM198.9 250.8h19.2l-19.1 .2zM198.9 250.8l.1 19.1v-18.9zM198.9 250.8l.1 19.1-.1 .2z"/>
<path d="M219.7 269.9l-.2 .2 44-.2zM219.5 270.1l44-.2 .2 .2zM263.5 251v18.9l.2 .2zM263.7 250.8v19.3l-.2-19.1zM219.7 251h43.8l.2-.2zM219.5 250.8h44.2l-44 .2zM219.5 250.8l.2 19.1v-18.9zM219.5 250.8l.2 19.1-.2 .2z"/>
<path d="M265.3 269.9l-.2 .2 38.1-.2zM265.1 270.1l38.1-.2 .2 .2zM303.2 251v18.9l.2 .2zM303.4 250.8v19.3l-.2-19.1zM265.3 251h37.9l.2-.2zM265.1 250.8h38.3l-38.1 .2zM265.1 250.8l.2 19.1v-18.9zM265.1 250.8l.2 19.1-.2 .2z"/>
<path d="M305 269.9l-.2 .2 19.1-.2zM304.8 270.1l19.1-.2 .2 .2zM323.9 251v18.9l.2 .2zM324.1 250.8v19.3l-.2-19.1zM305 251h18.9l.2-.2zM304.8 250.8h19.3l-19.1 .2zM304.8 250.8l.2 19.1v-18.9zM304.8 250.8l.2 19.1-.2 .2z"/>
<path d="M325.5 270.1h76.3l-.1-.2zM325.6 269.9h76.1l-76.2 .2zM325.5 250.8v19.3l.1-.2zM325.5 250.8l.1 .2v18.9zM325.5 250.8l.1 .2 76.2-.2zM325.6 251l76.2-.2-.1 .2zM401.8 250.8l-.1 .2 .1 19.1zM401.7 251l.1 19.1-.1-.2z"/>
<path d="M403.4 269.9l-.2 .2 19.1-.2zM403.2 270.1l19.1-.2 .2 .2zM422.3 251v18.9l.2 .2zM422.5 250.8v19.3l-.2-19.1zM403.4 251h18.9l.2-.2zM403.2 250.8h19.3l-19.1 .2zM403.2 250.8l.2 19.1v-18.9zM403.2 250.8l.2 19.1-.2 .2z"/>
</g>
<!-- layer: A-VIEW -->
<path d="M9.6 9.6h412.8v239.7h-412.8z" fill="none" stroke="#000" stroke-width=".2"/>
<!-- layer: 0 -->
<path d="M140.6 258.9h38.1v3.1h-38.1zM147 258.9v3.1M153.3 258.9v3.9M166 258.9v3.9M140.6 260.4h38.1M140.6 262v.8M178.7 262v.8" fill="none" stroke="#000" stroke-width=".2"/>
<g fill="#000" stroke="#000" stroke-width=".2">
<path d="M140.6 258.9l6.4 1.5v-1.5zM140.6 258.9l6.4 1.5h-6.4z"/>
<path d="M153.3 258.9l12.7 1.5v-1.5zM153.3 258.9l12.7 1.5h-12.7z"/>
<path d="M147 260.4l6.3 1.6v-1.6zM147 260.4l6.3 1.6h-6.3z"/>
<path d="M166 260.4l12.7 1.6v-1.6zM166 260.4l12.7 1.6h-12.7z"/>
</g>
<text font-size="13.3" x="36.4" y="263.9">MIT</text>
<text font-size="6.7" x="55.1" y="263.9">FACILITIES</text>
<g font-size="4.9">
<text x="240.9" y="76.9">DN</text>
<text x="228.6" y="91">DN</text>
<text x="234.6" y="105.8">UP</text>
<text x="228.2" y="171.4">DN</text>
<text x="240.6" y="185.9">DN</text>
</g>
<text font-size="4.7" x="55.8" y="257.7">Department of</text>
<text font-size="4.3" x="408.4" y="262.8">34.1</text>
<g font-size="3.3">
<text x="343.1" y="256.9">BUILDING 34 - 1ST FLOOR</text>
<text x="341.7" y="261.6">EG&amp;G EDUCATION CENTER</text>
<text x="336.2" y="266.4">SPACE ACCOUNTING FLOORPLAN</text>
</g>
<g font-size="2.2">
<text x="140.6" y="258.1">GRAPHIC SCALE</text>
<text x="174.1" y="258.1">FEET</text>
<text x="140.1" y="265.2">0</text>
<text x="152.8" y="265.2">8</text>
<text x="165" y="265.2">16</text>
<text x="177.7" y="265.2">24</text>
<text x="310.5" y="266.8">NORTH</text>
</g>
<g font-size="1.7">
<text x="220.3" y="255.1">NO.</text>
<text x="224.3" y="255.1">DESCRIPTION</text>
<text x="237.1" y="252.7">REVISIONS</text>
<text x="256.8" y="255.1">DATE</text>
<text x="269.6" y="254.9">PROJECT No.</text>
<text x="282.9" y="254.9">:</text>
<text x="269.6" y="258.1">DATE</text>
<text x="269.6" y="261.3">DRAWN</text>
<text x="282.9" y="258.1">:</text>
<text x="282.9" y="261.3">:</text>
<text x="285.5" y="258.1">4/5/2019</text>
<text x="36.8" y="266.6">77 Massachusetts Avenue, Cambridge, MA 02139</text>
<text x="269.6" y="267.6">SCALE</text>
<text x="269.6" y="264.4">CHECKED</text>
<text x="282.9" y="267.6">:</text>
<text x="282.9" y="264.4">:</text>
<text x="285.5" y="267.6">1/16&quot; = 1'-0&quot;</text>
</g>
</svg>
